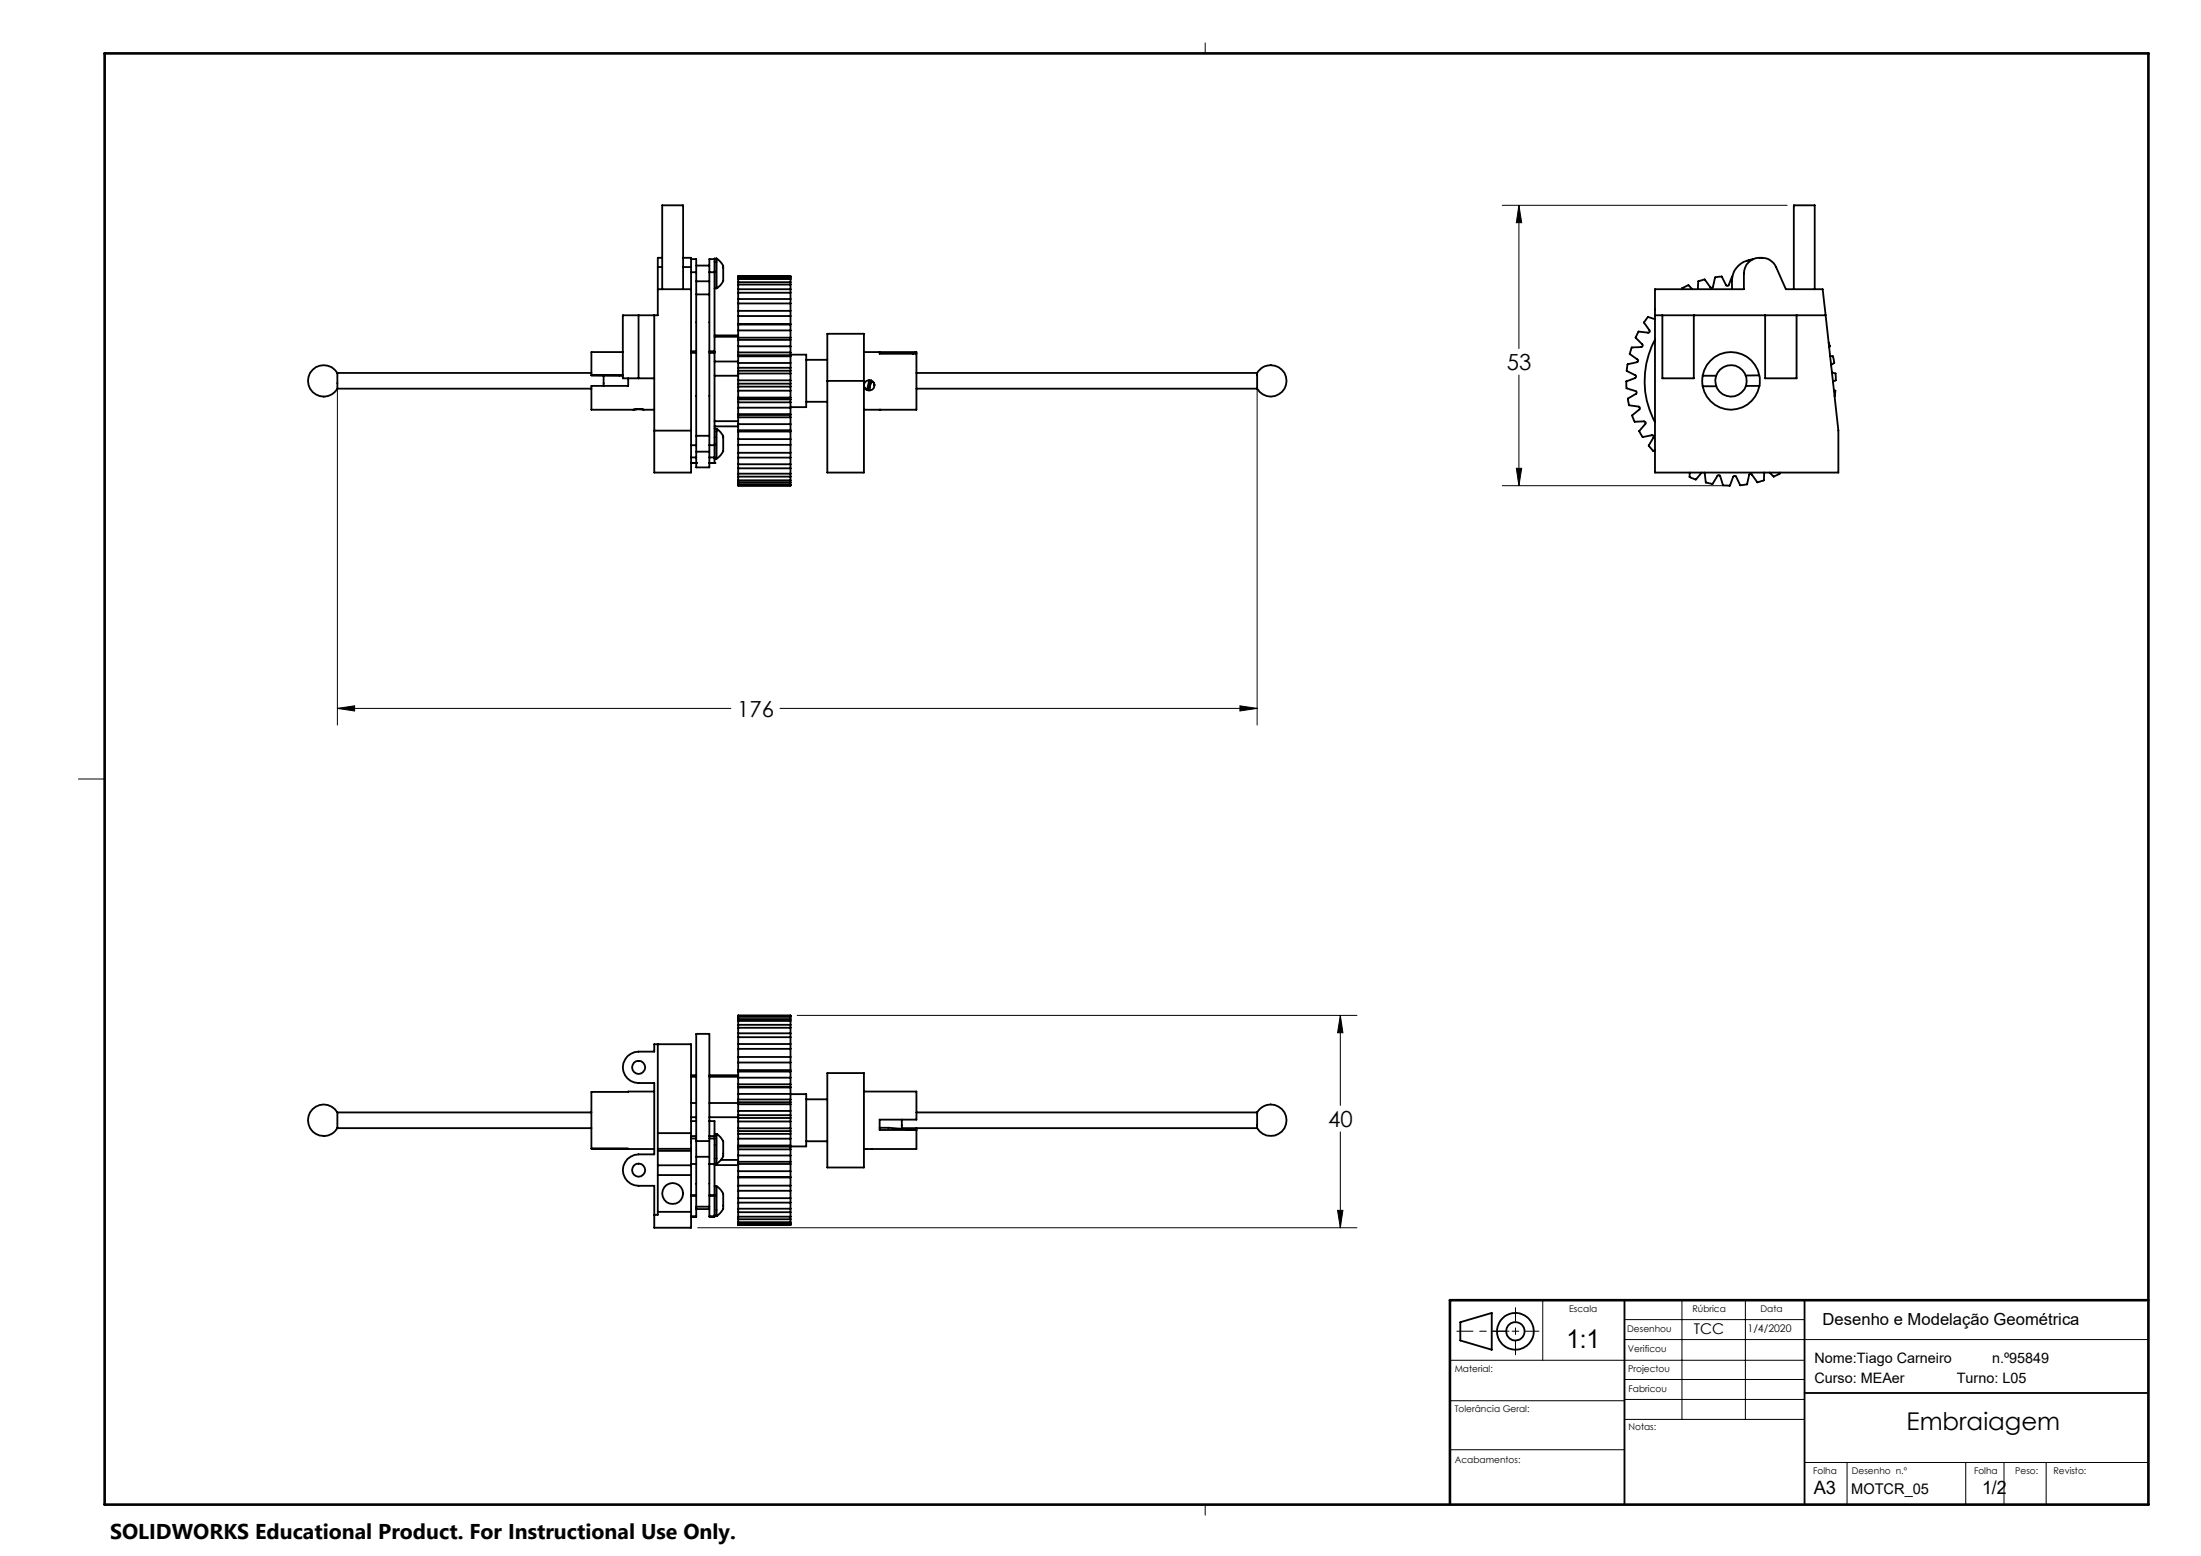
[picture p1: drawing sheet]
<svg xmlns="http://www.w3.org/2000/svg" width="420mm" height="297mm" viewBox="0 0 420 297" stroke-linecap="round" stroke-linejoin="round" font-family="sans-serif">
<g fill="none" stroke="#000" stroke-width=".35">
<path d="M125.5 55.2h6.4M125.5 51v9.2h-3.7M125.5 51h.9M126.4 55.2v-16h4v16M126.4 49.2h-.9v1.8M130.4 49.2h1.5v1.8M130.4 51h1.5M131.9 49.5h1v2.5M131.9 51v39.2h-7.1v-30M131.9 52h1M132.9 52v33M132.9 50.7h2.5"/>
<path d="M132.9 53.7h2.5M132.9 56.2h2.5M135.4 52v33M135.4 52h.9M136.3 49.5h-.9v2.5M136.3 55h.4M136.7 49.4l.4 .2a2.19 2.19 0 0 1 .9 2.5v.5a2.3 2.3 0 0 1-1.3 2.4M136.7 49.4v5.6M136.7 49.4h-.4v17.7M140.9 59.3v1M140.9 57.1v.8M140.9 55.2v.7"/>
<path d="M140.9 53.9v.4M140.9 53v.3M140.9 52.8h9.9M140.9 52.8v.2M140.9 53.3v.6M140.9 54.3v.9M140.9 55.9v1.2M140.9 57.9v1.4M140.9 59.3h9.9M140.9 57.9h9.9M140.9 57.1h9.9M140.9 55.9h9.9"/>
<path d="M140.9 55.2h9.9M140.9 54.3h9.9M140.9 53.9h9.9M140.9 53.3h9.9M140.9 53h9.9M150.8 59.3v1M150.8 57.1v.8M150.8 55.2v.7M150.8 53.9v.4M150.8 53v.3M150.8 52.8v.2M150.8 53.3v.6"/>
<path d="M150.8 54.3v.9M150.8 55.9v1.2M150.8 57.9v1.4M315.8 59v.1M315.8 55.2h17v-3a3.2 3.2 0 0 1 2.2-2.9 3.2 3.2 0 0 1 3.5 .9l.4 .8 1.9 4.2h7l3 27v8h-35zM321 55.2v-.2l1.2-.6 .7 .8M330.6 52.7l-.7 1.7a.29 .29 0 0 1-.3 .2 .29 .29 0 0 1-.2-.2l-.9-1.6h-.4l-.8 .1-.4 1.8a.31 .31 0 0 1-.5 .1l-1.1-1.5-1.2 .4-.1 1.5M334.5 49.5a4.3 4.3 0 0 0-4 4.2v1.5M342.3 55.2v-16h4v16M64.4 71.2a3 3 0 0 0-4.6-.8 3 3 0 0 0 0 4.6 3 3 0 0 0 4.6-.8M64.4 71.2v3M64.4 71.2h48.5"/>
<path d="M64.4 74.2h48.5M112.9 71.6h6M112.9 71.6l6 .1M115.2 71.7v2M118.9 67.2h-6v4.4M119.9 72.2v1.5h-7v4.5h8M120.9 78.2l1.4-.1 .5 .1zM121.8 60.2h-2.9v12h2.9M121.8 60.2v12M121.8 72.2h3M122.8 78.2h2M131.9 67.3h1"/>
<path d="M131.9 67.1h1M135.4 67.3h.9M135.4 67.1h.9M136.3 67.3v17.7M136.3 67.1v.2M136.3 64h4.6M136.3 71.7h4.6M136.3 69h4.6M136.3 64.3h4.6M140.9 71.3v1.3M140.9 74.6v1.3M140.9 68v1.3"/>
<path d="M140.9 77.8v1.3M140.9 64.9v1.2M140.9 73.2v.6M140.9 70.2v.6M140.9 76.2v.6M140.9 61.9v1.2M140.9 67.3v.5M140.9 79.2v.5M140.9 64.4v.5M140.9 72.6h9.9M140.9 71.3h9.9M140.9 75.9h9.9"/>
<path d="M140.9 74.6h9.9M140.9 69.3h9.9M140.9 68h9.9M140.9 73.2h9.9M140.9 60.3v1.6M140.9 63.1v1.3M140.9 66.1v1.2M140.9 67.8v.2M140.9 69.3v.9M140.9 70.8v.5M140.9 72.6v.6M140.9 73.8v.8"/>
<path d="M140.9 75.9v.3M140.9 76.8v1M140.9 79.1v.1M140.9 79.7v1.3M140.9 70.8h9.9M140.9 73.8h9.9M140.9 76.2h9.9M140.9 70.2h9.9M140.9 79.1h9.9M140.9 77.8h9.9M140.9 67.8h9.9M140.9 76.8h9.9"/>
<path d="M140.9 66.1h9.9M140.9 64.9h9.9M140.9 79.2h9.9M140.9 67.3h9.9M140.9 79.7h9.9M140.9 63.1h9.9M140.9 61.9h9.9M140.9 64.4h9.9M140.9 60.3h9.9M150.8 71.3v1.3M150.8 74.6v1.3M150.8 68v1.3"/>
<path d="M150.8 77.8v1.3M150.8 64.9v1.2M150.8 73.2v.6M150.8 70.2v.6M150.8 76.2v.6M150.8 61.9v1.2M150.8 67.3v.5M150.8 79.2v.5M150.8 64.4v.5M150.8 67.7h3v10h-3M150.8 60.3v1.6M150.8 63.1v1.3"/>
<path d="M150.8 66.1v1.2M150.8 67.8v.2M150.8 69.3v.9M150.8 70.8v.5M150.8 72.6v.6M150.8 73.8v.8M150.8 75.9v.3M150.8 76.8v1M150.8 79.1v.1M150.8 79.7v1.3M153.8 68.7h4.1M153.8 76.7h4.1"/>
<path d="M157.9 72.7v-9h7v9M157.9 72.7h7M157.9 72.7v17.5h7v-17.5M164.9 67.2h10M165.9 72.6l-.4 1.8a.98 .98 0 0 1-.6-.9M166.3 72.6l-.5 1.9M166.7 73l.2 .5M167.9 67.2v.3h7M167.9 78.2h.1M174.9 67.5v10.7h-10M174.9 67.2v.3M174.9 71.2h65"/>
<path d="M174.9 74.2h65M174.9 67.2l-.7 .3M239.9 71.2a3 3 0 0 1 4.5-.8 3 3 0 0 1 0 4.6 3 3 0 0 1-4.5-.8M239.9 71.2v3M315.8 64.8a16.6 16.6 0 0 0 0 15.8M315.8 60.9l-1.3-.4-.8 1.1 1 1.4a.28 .28 0 0 1 .1 .4 .28 .28 0 0 1-.3 .1l-1.8-.2-.4 .7-.2 .4 1.3 1.3a.32 .32 0 0 1-.2 .5l-1.8 .1-.1 .3-.3 1 1.5 1a.28 .28 0 0 1 .1 .3 .28 .28 0 0 1-.3 .2l-1.7 .4-.2 .8v.5l1.6 .8a.3 .3 0 0 1 .2 .3 .3 .3 0 0 1-.2 .3l-1.7 .6v1l.1 .3 1.7 .5a.29 .29 0 0 1 .2 .3 .29 .29 0 0 1-.1 .3l-1.6 .9 .1 .5 .2 .8 1.8 .2a.32 .32 0 0 1 .1 .5l-1.4 1.2 .1 .3 .4 .9 1.8-.1a.31 .31 0 0 1 .3 .2 .31 .31 0 0 1 0 .3l-1.2 1.4 .3 .6 .3 .5 1.8-.3a.28 .28 0 0 1 .3 .1 .28 .28 0 0 1 0 .3l-.9 1.6 .9 1 .3-.2M315.8 60.2h1.4M317.2 60.2v12h6v-12M317.2 60.2h6M323.2 60.2h13.6M324.9 71.7h2.6M324.9 71.7l-.1 1 .1 1"/>
<path d="M324.9 73.7h2.6M335.7 71.6a5.5 5.5 0 0 0-5.4-4.4 5.5 5.5 0 0 0-5.4 4.5M335.7 71.6l.1 .6-.1 1.5M335.7 71.6l-2.6 .1M335.7 73.7h-2.5M335.7 73.7a5.5 5.5 0 0 1-5.3 4.5 5.5 5.5 0 0 1-5.5-4.5M336.8 60.2v12h6v-12M336.8 60.2h6M342.8 60.2h5.6M349 65.4l.2 .7-.2 .1M349.3 67.9l.5 .1 .2 1.3-.6 .3M349.6 71.1l.7 .2v1.3l-.5 .2"/>
<path d="M350 74.5l.2 .1-.1 1.1M124.8 82.2h7.1M131.9 88.4h1M131.9 85h1M131.9 87.3h1M132.9 88.4v.8h2.5v-.8M132.9 85v2.3M132.9 88.4h.1M132.9 83.2h2.5M132.9 86.2h2.5M132.9 87.3v1.1M135.4 85v2.3"/>
<path d="M135.4 88.4h.1M135.4 88.4h.9M135.4 85h.9M135.4 87.3v1.1M135.4 87.3h.9M136.3 85v2.3M136.3 88.4h.1M136.3 81.8h.4M136.3 87.6h.4M136.3 81.4h4.6M136.3 87.3v1.1M136.3 80.4h4.6"/>
<path d="M136.7 81.8l.4 .3a2.14 2.14 0 0 1 .9 2.4v.5a2.43 2.43 0 0 1-1.3 2.6M136.7 81.8v5.8M140.9 81v1.1M140.9 83.8v1.1M140.9 82.1v.3M140.9 86.4v.9M140.9 88.6v.8M140.9 90.4v.6M140.9 91.7v.4M140.9 92.5v.1M140.9 92.6h9.9M140.9 82.4v1.4"/>
<path d="M140.9 84.9v1.5M140.9 87.3v1.3M140.9 89.4v1M140.9 91v.7M140.9 92.1v.4M140.9 81h9.9M140.9 82.1h9.9M140.9 83.8h9.9M140.9 82.4h9.9M140.9 84.9h9.9M140.9 86.4h9.9M140.9 87.3h9.9"/>
<path d="M140.9 88.6h9.9M140.9 89.4h9.9M140.9 90.4h9.9M140.9 91h9.9M140.9 91.7h9.9M140.9 92.1h9.9M140.9 92.5h9.9M150.8 81v1.1M150.8 83.8v1.1M150.8 82.1v.3M150.8 86.4v.9M150.8 88.6v.8"/>
<path d="M150.8 90.4v.6M150.8 91.7v.4M150.8 92.5v.1M150.8 82.4v1.4M150.8 84.9v1.5M150.8 87.3v1.3M150.8 89.4v1M150.8 91v.7M150.8 92.1v.4M322.4 90.2v.8l1.2 .5 1.1-1.3M325.3 90.2l.2 1.9 1.3 .3 .9-1.6a.29 .29 0 0 1 .3-.1 .29 .29 0 0 1 .3 .2l.5 1.7 .9 .1h.4l.6-1.7a.3 .3 0 0 1 .3-.2 .3 .3 0 0 1 .3 .2l.8 1.6h.6l.7-.1 .4-1.8a.28 .28 0 0 1 .2-.3 .28 .28 0 0 1 .3 .2l1.1 1.5 1.2-.4 .1-1.5M337.7 90.2l.8 .8 1.1-.6v-.2"/>
<path d="M125.5 199.3v17M140.9 199.3v.9M140.9 197.2v.8M140.9 195.6v.6M140.9 194.5v.4M140.9 193.9v.2M140.9 193.9v-.1h9.9v.1M140.9 194.1v.4M140.9 194.9v.7M140.9 196.2v1M140.9 198v1.3M140.9 199.3h9.9"/>
<path d="M140.9 198h9.9M140.9 197.2h9.9M140.9 196.2h9.9M140.9 195.6h9.9M140.9 194.9h9.9M140.9 194.5h9.9M140.9 194.1h9.9M140.9 193.9h9.9M150.8 199.3v.9M150.8 197.2v.8M150.8 195.6v.6M150.8 194.5v.4"/>
<path d="M150.8 193.9v.2M150.8 194.1v.4M150.8 194.9v.7M150.8 196.2v1M150.8 198v1.3M64.4 212.3a3 3 0 0 0-4.6-.8 3 3 0 0 0 0 4.6 3 3 0 0 0 4.6-.8M64.4 212.3v3M64.4 212.3h48.5M64.4 215.3h48.5M124.8 208.3l-11.9 .1v10.8l11.9 .1M125.5 219.7v2.7M125.5 216.3v3"/>
<path d="M125.5 219.3v.4M125.5 219.3h6.4M125.5 219.7h6.4M125.5 216.3h6.4M131.9 217.3v2M131.9 214v2.8M131.9 219.7v2.7M131.9 214v-14.7h-7.1v1.4h-3a3 3 0 0 0-2.9 3 3 3 0 0 0 2.9 3h3v13.6h-3a3 3 0 0 0-2.9 3 3 3 0 0 0 2.9 3h3v8h7.1v-11.9M131.9 216.8v.5M131.9 219.3v.4M131.9 205.2h1M131.9 214h1"/>
<path d="M131.9 217.3h1M131.9 216.8h1M131.9 210.5h1M131.9 213.3h1M131.9 205.5h1M132.9 214v-16.7h2.5v16.7M132.9 217.3v4.9M132.9 214v2.8M132.9 216.8v.5M132.9 217.8h2.5M135.4 217.3v4.9M135.4 214h.9v2.8"/>
<path d="M135.4 214v2.8M135.4 216.8v.5M135.4 205.2h5.5M135.4 217.3h.9M135.4 216.8h.9M135.4 210.5h5.5M135.4 213.3h5.5M135.4 205.5h5.5M136.3 217.3v4.8M136.3 216.8v.5M136.3 216.4h.4M136.7 216.4l.4 .3a2.28 2.28 0 0 1 .9 2.5v.5a2.39 2.39 0 0 1-1.3 2.4"/>
<path d="M136.7 216.4v5.7M140.9 214.1v1.3M140.9 210.8v1.3M140.9 217.3v1.3M140.9 207.6v1.2M140.9 204.5v1.2M140.9 212.9v.5M140.9 215.9v.5M140.9 209.9v.5M140.9 218.9v.5M140.9 207v.5M140.9 201.8v1"/>
<path d="M140.9 204.3v.2M140.9 200.2v1.6M140.9 202.8v1.5M140.9 205.7v1.3M140.9 207.5v.1M140.9 208.8v1.1M140.9 210.4v.4M140.9 212.1v.8M140.9 213.4v.7M140.9 215.4v.5M140.9 216.4v.9M140.9 218.6v.3"/>
<path d="M140.9 219.4v1.2M140.9 216.4h9.9M140.9 215.4h9.9M140.9 214.1h9.9M140.9 212.1h9.9M140.9 210.8h9.9M140.9 218.6h9.9M140.9 217.3h9.9M140.9 213.4h9.9M140.9 215.9h9.9M140.9 212.9h9.9M140.9 208.8h9.9"/>
<path d="M140.9 207.6h9.9M140.9 210.4h9.9M140.9 218.9h9.9M140.9 209.9h9.9M140.9 219.4h9.9M140.9 207.5h9.9M140.9 205.7h9.9M140.9 204.5h9.9M140.9 207h9.9M140.9 202.8h9.9M140.9 201.8h9.9M140.9 204.3h9.9"/>
<path d="M140.9 200.2h9.9M150.8 214.1v1.3M150.8 210.8v1.3M150.8 217.3v1.3M150.8 207.6v1.2M150.8 204.5v1.2M150.8 212.9v.5M150.8 215.9v.5M150.8 209.9v.5M150.8 218.9v.5M150.8 207v.5M150.8 201.8v1"/>
<path d="M150.8 204.3v.2M150.8 208.8h3v10h-3M150.8 200.2v1.6M150.8 202.8v1.5M150.8 205.7v1.3M150.8 207.5v.1M150.8 208.8v1.1M150.8 210.4v.4M150.8 212.1v.8M150.8 213.4v.7M150.8 215.4v.5M150.8 216.4v.9"/>
<path d="M150.8 218.6v.3M150.8 219.4v1.2M153.8 217.8h4.1M153.8 209.8h4.1M157.9 204.8h7v18h-7zM164.9 208.3h10v5.4h-7v2h7M167.9 215.3h1.6l5.4 .4M172.1 213.7v1.6M172.1 215.3h67.8M172.1 215.3l-.1 .2M174.9 215.7v3.6h-10M174.9 212.3h65"/>
<path d="M174.9 215.3v.4M239.9 212.3a3 3 0 0 1 4.5-.8 3 3 0 0 1 0 4.6 3 3 0 0 1-4.5-.8M239.9 212.3v3M125.5 222.4v9.5h-.7M125.5 222.4h6.4M125.5 224.3h6.4M125.5 231.3h6.4M131.9 222.2h1M131.9 228.1h1M131.9 228.2h1M131.9 232.2h1M132.9 222.2v8.1"/>
<path d="M132.9 230.3v1.9h-1M132.9 230.8h2.5M132.9 220.8h2.5M132.9 230.3h2.5M135.4 222.2v8.1M135.4 230.3v1.9M135.4 222.2h.9M135.4 228.1h.9M135.4 228.2h.9M135.4 232.2h.9M136.3 228.2v3.9M136.3 228.1v.1"/>
<path d="M136.3 232.1v.1h-.9M136.3 222.1v6M136.3 226.4h.4M136.3 232.1h.4M136.3 222.1h.4M136.3 222.4h4.6M136.7 226.4l.4 .3a2.21 2.21 0 0 1 .9 2.4v.5a2.35 2.35 0 0 1-1.3 2.5M136.7 226.4v5.7M137.6 221.4h3.3M140.9 220.6v1.2M140.9 223.6v1.1M140.9 221.8v.4"/>
<path d="M140.9 226.3v1M140.9 228.7v.8M140.9 230.7v.7M140.9 232.2v.5M140.9 233.3v.2M140.9 233.8h.1M140.9 222.2v1.4M140.9 224.7v1.6M140.9 227.3v1.4M140.9 229.5v1.2M140.9 231.4v.8M140.9 232.7v.6"/>
<path d="M140.9 233.5v.3M140.9 232.2h9.9M140.9 221.8h9.9M140.9 220.6h9.9M140.9 223.6h9.9M140.9 222.2h9.9M140.9 224.7h9.9M140.9 226.3h9.9M140.9 224.8h9.9M140.9 227.3h9.9M140.9 228.7h9.9M140.9 229.5h9.9"/>
<path d="M140.9 230.7h9.9M140.9 231.4h9.9M140.9 232.7h9.9M140.9 233.3h9.9M140.9 233.5h9.9M140.9 233.8h9.9M150.8 220.6v1.2M150.8 223.6v1.1M150.8 221.8v.4M150.8 226.3v1M150.8 228.7v.8M150.8 230.7v.7"/>
<path d="M150.8 232.2v.5M150.8 233.3v.2M150.8 233.8h.1M150.8 222.2v1.4M150.8 224.7v1.6M150.8 227.3v1.4M150.8 229.5v1.2M150.8 231.4v.8M150.8 232.7v.6M150.8 233.5v.3M278.7 252.4l6-1.8v7l-6-1.7zM310 248.2v38.9"/>
<path d="M344.3 248.2v38.9M344.3 265.9h65.5"/>
<circle cx="165.9" cy="73.5" r=".99"/>
<circle cx="330.3" cy="72.7" r="3"/>
<circle cx="121.9" cy="203.7" r="1.24"/>
<circle cx="121.9" cy="223.3" r="1.24"/>
<circle cx="128.3" cy="227.8" r="2"/>
<circle cx="289.2" cy="254.1" r="1.75"/>
<circle cx="289.2" cy="254.1" r="3.5"/>
</g>
<g fill="none" stroke="#000" stroke-width=".19">
<path d="M230 8.2v2M286.7 39.2h54.3M289.8 39.2l.6 3.3h-1.1zM289.8 39.2v27.3M64.4 74v64.4M239.9 74v64.4M289.8 71.6v21.1M286.7 92.7h42.1M289.3 89.4h1.1l-.6 3.3zM64.4 135.2l3.3-.5v1zM64.4 135.2h75.1M148.8 135.2h91.1"/>
<path d="M236.6 134.7l3.3 .5-3.3 .5zM15 148.7h5M152.1 193.8h106.8M255.8 193.8l.5 3.3h-1.1zM255.8 193.8v17.2M255.8 216v18.3M133.1 234.3h125.8M255.2 231h1.1l-.5 3.3zM276.7 259.6h67.6M294.4 248.2v11.4M310 251.9h34.3M310 255.7h100"/>
<path d="M321 248.2v22.7M333.1 248.2v22.7M276.7 276.7h33.3M276.7 267.4h33.3M310 270.9h34.3M310 263.3h34.3M310 267.1h34.3M344.3 279.1h65.5M352.5 279.1v8M375.1 279.1v8M382.4 279.1v8M390.5 279.1v8"/>
<path d="M230 287.2v2"/>
</g>
<path d="M284.7 254.1h9M289.2 249.6v9" fill="none" stroke="#000" stroke-width=".19" stroke-dasharray="6.3 1.3 1.3 1.3" stroke-dashoffset="3.8"/>
<path d="M288 254.1h-10" fill="none" stroke="#000" stroke-width=".19" stroke-dasharray="6.3 1.3 1.3 1.3" stroke-dashoffset="3.3"/>
<path d="M20 10.2h390v277h-390zM410 248.2h-133.3v38.9" fill="none" stroke="#000" stroke-width=".5"/>
<path d="M64.4 135.2l3.3-.5v1zM236.6 134.7l3.3 .5-3.3 .5zM255.2 231h1.1l-.5 3.3zM255.8 193.8l.5 3.3h-1.1zM289.3 89.4h1.1l-.6 3.3zM289.8 39.2l.6 3.3h-1.1z" fill="#000"/>
<text font-size="4.9" x="298.9" y="257.4">1:1</text>
<text font-size="4.7" x="363.8" y="272.9">Embraiagem</text>
<g font-size="4.2">
<text x="287.5" y="70.6">53</text>
<text x="140.7" y="136.8">176</text>
<text x="253.4" y="215.1">40</text>
</g>
<text font-size="4.1" x="21" y="293.7">SOLIDWORKS Educational Product. For Instructional Use Only.</text>
<g font-size="3.5">
<text x="346.1" y="285.2">A3</text>
<text x="378.2" y="285.2">1/2</text>
</g>
<text font-size="3.2" x="347.8" y="252.9">Desenho e Modelação Geométrica</text>
<g font-size="2.8">
<text x="323.2" y="254.7">TCC</text>
<text x="353.3" y="285.2">MOTCR_05</text>
</g>
<g font-size="2.7">
<text x="346.2" y="264">Curso: MEAer</text>
<text x="346.2" y="260.2">Nome:Tiago Carneiro</text>
<text x="373.4" y="264">Turno: L05</text>
<text x="380.1" y="260.2">n.º95849</text>
</g>
<text font-size="2" x="333.5" y="254.3">1/4/2020</text>
<g font-size="1.8">
<text x="299.4" y="250.5">Escala</text>
<text x="322.9" y="250.4">Rúbrica</text>
<text x="335.9" y="250.4">Data</text>
<text x="310.5" y="254.3">Desenhou</text>
<text x="277.6" y="261.8">Material:</text>
<text x="310.7" y="258.1">Verificou</text>
<text x="310.7" y="261.8">Projectou</text>
<text x="277.6" y="269.6">Tolerância Geral:</text>
<text x="310.8" y="265.6">Fabricou</text>
<text x="310.8" y="272.9">Notas:</text>
<text x="277.6" y="279.3">Acabamentos:</text>
<text x="346" y="281.4">Folha</text>
<text x="353.4" y="281.4">Desenho n.º</text>
<text x="376.7" y="281.4">Folha</text>
<text x="384.6" y="281.4">Peso:</text>
<text x="391.8" y="281.4">Revisto:</text>
</g>
</svg>
